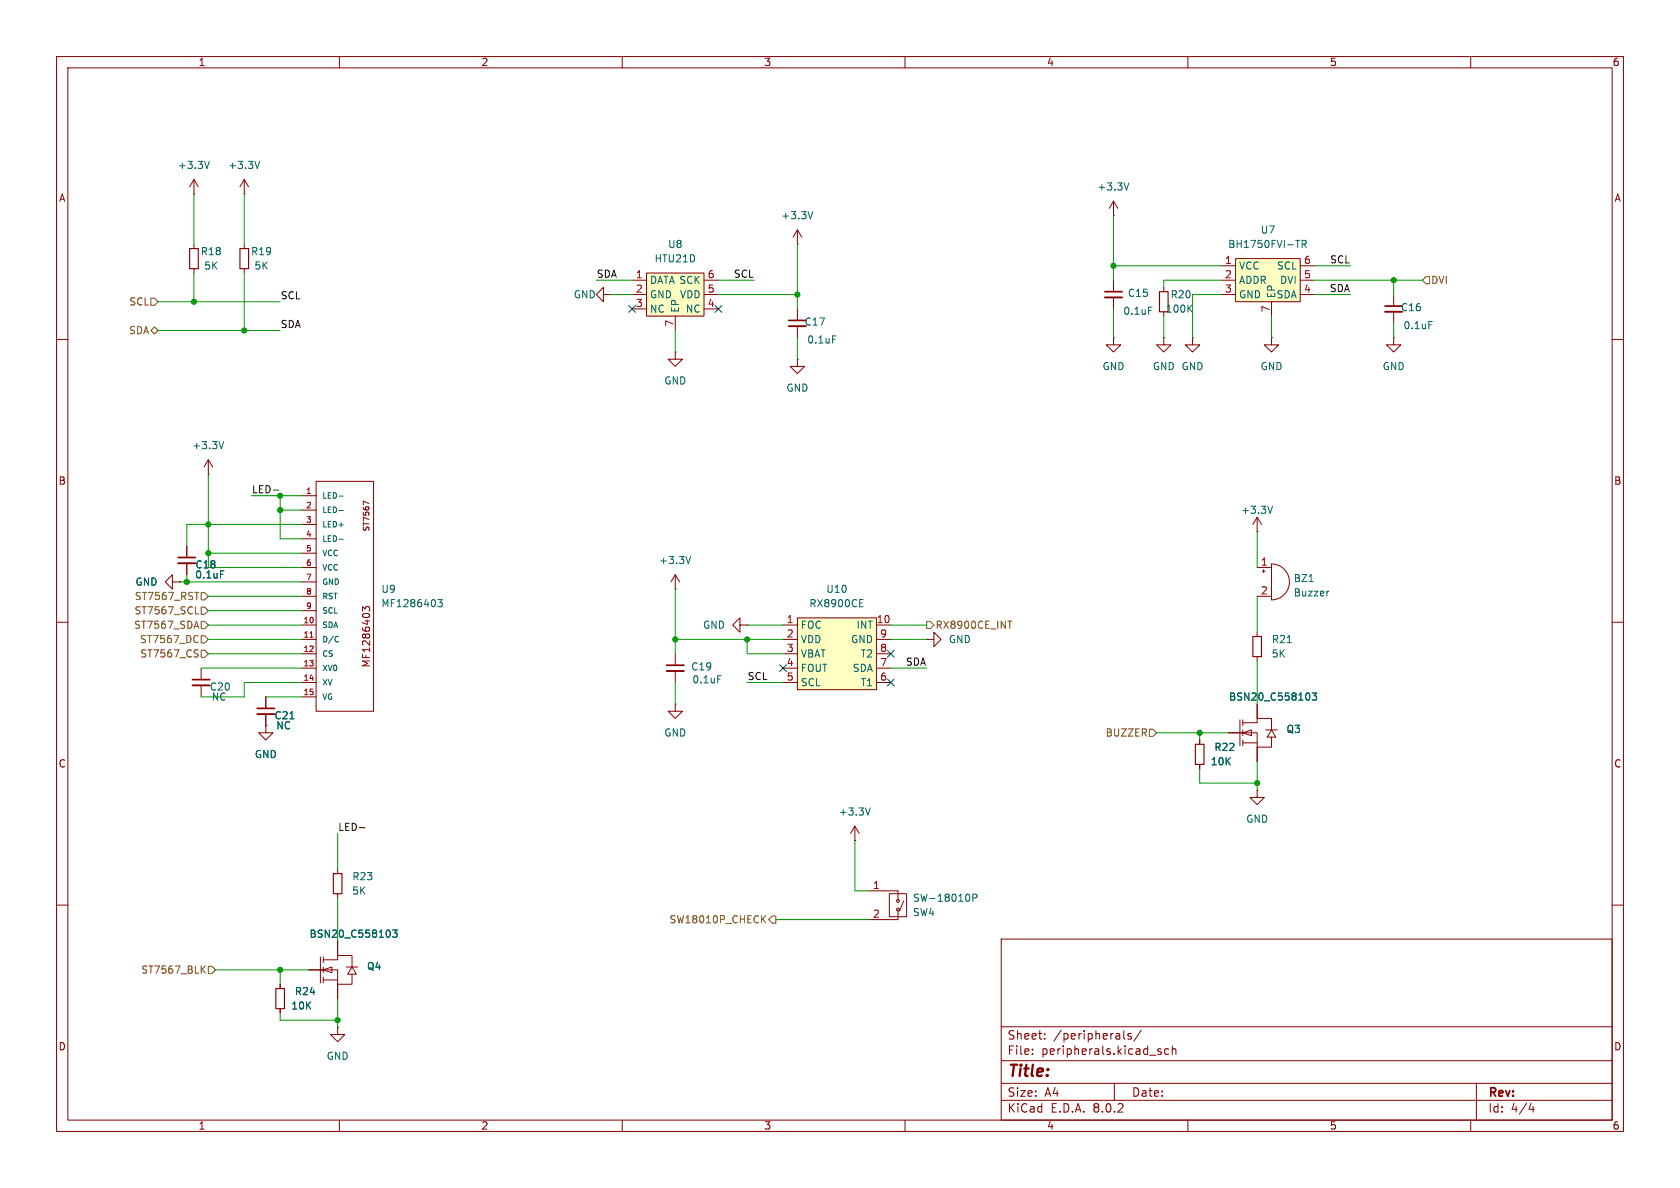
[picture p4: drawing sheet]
<svg xmlns="http://www.w3.org/2000/svg" width="297mm" height="210mm" viewBox="0 0 297 210" stroke-linecap="round" stroke-linejoin="round" font-family="sans-serif">
<g fill="none" stroke="#840000" stroke-width=".18">
<path d="M10 10h277v190h-277zM12 12h273v186h-273zM60 10v2M110 10v2M160 10v2M210 10v2M260 10v2M10 60h2M196.8 49.5v2.1M196.8 52.6v2M205.7 50.8v.8M224.8 59.7v1.3h1.3l-1.3 1.2-1.3-1.2h1.3"/>
<path d="M224.8 59.7h.1M285 60h2M53.3 87.6h2.6M53.3 90.2h2.6M53.3 92.7h2.6M53.3 95.3h2.6M53.3 97.8h2.6M55.9 85.1h10.1v40.6h-10.1zM65.2 89l-1-.4v.6M222.2 94h.1M222.2 91.4v2.6M222.2 91.4l-.7 1.3"/>
<path d="M222.2 91.4l.8 1.3M224.8 99.7a3.2 3.2 0 0 1 3.2 3.2 3.2 3.2 0 0 1-3.2 3.1zM10 110h2M53.3 100.3h2.6M53.3 105.4h2.6M53.3 110.5h2.6M53.3 113h2.6M53.3 115.6h2.6M53.3 118.1h2.6M53.3 102.9h2.6M53.3 108h2.6M64.1 108v-.8l.5 .5 .1-.4h.5l.1 .2-.1 .5"/>
<path d="M119.4 115.6v2M119.4 118.6v2.1M130.8 110.5v1.3l-1.3-1.3 1.3-1.3v1.3h1.3M132.1 110.5h.1M222.2 111.8v.7M222.2 116.1v.7M222.2 100.3h2.6M222.2 105.4h2.6M223.1 101h.5M223.4 100.7v.5M285 110h2M47 128.3v1.2h1.3l-1.3 1.3-1.3-1.3h1.3"/>
<path d="M47 128.3h.1M47 123.2v2M47 126.2v2.1M53.3 120.7h2.6M53.3 123.2h2.6M222.2 139.7v1.3h1.3l-1.3 1.2-1.2-1.2h1.2M222.2 139.7h.1M10 160h2M285 160h2M49.5 174v.8M49.5 178.3v.8M177 166h108v32h-108z"/>
<path d="M60 198v2M110 198v2M160 198v2M177 194.5h108M177 191.5h108M177 187.5h108M177 181.5h108M182.5 186.3v.1M182.5 185.5v.1M184.7 183.6v.1M184.7 182.8v.1M197 191.5v3"/>
<path d="M198.7 182.2v1.3l.2 .2M200 182.8l-.4-.1-.2 .2 .1 .2 .5 .2v.3h-.6M201.7 182.1l-1.2 2M204.7 185.8l.5 .2 .1 .1-.1 .2-.4 .1M204.7 185.5h.5M206.6 185.5l-.4-.1-.3 .3v.4l.1 .2h.6M207.2 185.5l.3-.1 .3 .1 .1 .9M207.2 184.9v1.5M210 198v2M260 198v2M261 191.5v6.5M270.7 195l-.4 1.1h.9"/>
<path d="M271 195.6v1"/>
</g>
<path d="M205 51.6h1.5v3.5h-1.5zM221.5 112.5h1.5v3.6h-1.5zM48.8 174.8h1.5v3.5h-1.5z" fill="none" stroke="#840000" stroke-width=".2"/>
<g fill="none" stroke="#006464" stroke-width=".18">
<path d="M203.1 54.3h.6M210.2 54.5l.5 .7M210.7 53.9l-.7 .7M59.9 87.7h.8M59.9 90.2h.8M59.9 95.3h.8M225 89.5l-.5 1.2M59.6 112.5l.2 .1M59.8 113.4l-.2 .1M77.4 106h.8l-.4 .5 .3 .1v.5l-.2 .2-.5-.2M126.9 119.5h.6M227.6 113.6h.7"/>
<path d="M231.4 102.8h.8M234.9 104.5l-.2 .1M51.2 127.1h.8"/>
</g>
<path d="M195.3 52.6h3.1M117.9 118.6h3M45.5 126.2h3" fill="none" stroke="#840000" stroke-width=".33"/>
<path d="M195.3 51.6h3.1M117.9 117.6h3M45.5 125.2h3" fill="none" stroke="#840000" stroke-width=".3"/>
<path d="M54.8 112.6h.6" fill="none" stroke="#a90000" stroke-width=".18"/>
<path d="M218.4 45.7h11.5v7.6h-11.5z" fill="#ffffc2"/>
<g fill="none" stroke="#840000" stroke-width=".18">
<path d="M196.8 38.1h.1M196.8 35.6l.8 1.2M196.8 35.6v2.5M196.8 35.6l-.7 1.2M215.9 47h2.5M215.9 49.5h2.5M215.9 52.1h2.5M218.4 45.7h11.5v7.6h-11.5zM224.8 53.3v2.6M229.9 47h2.5M229.9 49.5h2.5M229.9 52.1h2.5"/>
<path d="M35.6 118.1v2M35.6 121.2v2M212.1 130.8v.8M212.1 135.1v.8M217.2 129.5h2.5M219.2 127.3v4.5M219.7 129.5l1.5-.5v1zM219.7 129.5h2.5v2.6h2.6v-1.8M219.7 127.8h2.5v-.8h2.6v2M219.7 127.3v1M219.7 129v1M219.7 130.8v1"/>
<path d="M219.7 131.3h2.5M222.2 124.5v2.5M222.2 132.1v2.5M223.8 129h2M224.8 129l.8 1.3h-1.6zM54.6 171.5h2.5M56.6 169.2v4.5M57.1 171.5l1.6-.6v1.1zM57.1 171.5h2.6v2.5h2.5v-1.8M57.1 169.7h2.6v-.8h2.5v2M57.1 169.2v1M57.1 170.9v1.1"/>
<path d="M57.1 172.7v1M57.1 173.2h2.6M59.7 166.4v2.5M59.7 174v2.5M61.2 170.9h2M62.2 170.9l.8 1.3h-1.5z"/>
</g>
<path d="M199.6 32.3l-.5 1.3M229.1 42.5h.7M230.2 43.2l.6-.1 .1-.2v-.3l-.7-.1v1.3M230.5 43.2l.4 .6M231.5 122.7v.8M232 122.5h.8l-.5 .5 .4 .1v.5l-.2 .2-.5-.2M68.9 164.7v.7M69.4 164.4h.8l-.4 .5 .3 .1v.6l-.1 .1-.6-.1" fill="none" stroke="#006464" stroke-width=".18"/>
<path d="M211.3 131.6h1.6v3.5h-1.6z" fill="none" stroke="#840000" stroke-width=".2"/>
<path d="M34 121.2h3.1" fill="none" stroke="#840000" stroke-width=".33"/>
<path d="M34 120.1h3.1" fill="none" stroke="#840000" stroke-width=".3"/>
<path d="M114.3 48.3h10.2v7.6h-10.2z" fill="#ffffc2"/>
<g fill="none" stroke="#840000" stroke-width=".18">
<path d="M43.2 43.2v.7M43.2 47.5v.8M106.7 52.1v-1.3l-1.3 1.3 1.3 1.2v-1.2h1.2M107.9 52.1h.1M111.8 49.5h2.5M111.8 52.1h2.5M111.8 54.6h2.5M114.3 48.3h10.2v7.6h-10.2zM119.4 55.9v2.5M124.5 49.5h2.5M124.5 52.1h2.5M124.5 54.6h2.5"/>
<path d="M196.8 59.7v1.3h-1.2l1.2 1.2 1.3-1.2h-1.3M196.8 59.7h.1M205.7 59.7v1.3h1.3l-1.3 1.2-1.2-1.2h1.2M205.7 59.7h.1M210.8 59.7v1.3h1.3l-1.3 1.2-1.3-1.2h1.3M210.8 59.7h.1M246.4 59.7v1.3h1.2l-1.2 1.2-1.3-1.2h1.3M246.4 59.7h.1M246.4 52.1v2M246.4 55.1v2.1M119.4 62.2v1.3h1.2l-1.2 1.3-1.3-1.3h1.3M119.4 62.2h.1"/>
<path d="M119.4 104.1h.1M119.4 101.6v2.5M119.4 101.6l.7 1.3M119.4 101.6l-.8 1.3M59.7 153.7v.7M59.7 158v.8M59.7 181.6v1.3h1.3l-1.3 1.3-1.3-1.3h1.3M59.7 181.6h.1"/>
</g>
<path d="M42.4 43.9h1.5v3.6h-1.5zM58.9 154.4h1.6v3.6h-1.6z" fill="none" stroke="#840000" stroke-width=".2"/>
<path d="M252.6 56.8h.6M122.1 98.4l-.4 1.2" fill="none" stroke="#006464" stroke-width=".18"/>
<path d="M244.9 55.1h3" fill="none" stroke="#840000" stroke-width=".33"/>
<path d="M244.9 54.1h3" fill="none" stroke="#840000" stroke-width=".3"/>
<path d="M141 109.2h13.9v12.7h-13.9z" fill="#ffffc2"/>
<g fill="none" stroke="#840000" stroke-width=".18">
<path d="M34.3 34.3h.1M34.3 31.8l-.8 1.2M34.3 31.8v2.5M34.3 31.8l.8 1.2M43.2 34.3h.1M43.2 31.8l-.8 1.2M43.2 31.8v2.5M43.2 31.8l.7 1.2M34.3 43.2v.7M34.3 47.5v.8M141 43.2h.1M141 40.6v2.6"/>
<path d="M141 54.6v2M141 57.7v2M141 40.6l-.8 1.3M141 40.6l.7 1.3M141 63.5v1.3h1.2l-1.2 1.2-1.3-1.2h1.3M141 63.5h.1M33 96.5v2.1M33 99.6v2M36.8 83.8h.1M36.8 81.3l.8 1.3M36.8 81.3v2.5M36.8 81.3l-.7 1.3"/>
<path d="M30.5 102.9v-1.3l-1.3 1.3 1.3 1.2v-1.2h1.2M31.7 102.9h.1M138.4 110.5h2.6M138.4 113h2.6M138.4 115.6h2.6M138.4 118.1h2.6M141 109.2h13.9v12.7h-13.9zM154.9 110.5h2.6M154.9 113h2.6M154.9 115.6h2.6M154.9 118.1h2.6M163.8 113h1.3v-1.2l1.3 1.2-1.3 1.3v-1.3"/>
<path d="M163.8 113h.1M47 128.3h.1M47 123.2v2M47 126.2v2.1M119.4 124.5v1.2h-1.3l1.3 1.3 1.2-1.3h-1.2M119.4 124.5h.1M138.4 120.7h2.6M154.9 120.7h2.6M212.1 130.8v.8M212.1 135.1v.8M217.2 129.5h2.5M222.2 124.5v2.5"/>
<path d="M222.2 132.1v2.5M151.1 148.6h.1M151.1 146.1l.8 1.2M151.1 146.1v2.5M151.1 146.1l-.7 1.2M153.7 157.5h5v1.8M157.2 158h3.1v4.1h-3.1zM159.8 159.3l-.8 1.7M49.5 174v.8M49.5 178.3v.8M54.6 171.5h2.5M59.7 166.4v2.5"/>
<path d="M59.7 174v2.5M158.7 160.8v1.8h-5"/>
<circle cx="158.7" cy="159.3" r=".25"/>
<circle cx="158.7" cy="160.8" r=".25"/>
</g>
<g fill="none" stroke="#006464" stroke-width=".18">
<path d="M37 28.5l-.4 1.3M45.9 28.5l-.4 1.3M143.7 37.4l-.4 1.3M147.2 59.4h.6M39.6 78l-.5 1.3M39 100.9h.6M152 106.6h.4M152 107.3h.6M152 106h.6M51.2 127.1h.8M231.5 122.7v.8M232 122.5h.8l-.5 .5 .4 .1v.5l-.2 .2-.5-.2"/>
<path d="M153.9 142.8l-.5 1.3M171.3 158.2l.1 .3-.1 .7M172 158.7h.6l.1-.2-.1-.3-.6-.1v1.2M68.9 164.7v.7M69.4 164.4h.8l-.4 .5 .3 .1v.6l-.1 .1-.6-.1"/>
</g>
<path d="M139.4 57.7h3.1M31.5 99.6h3" fill="none" stroke="#840000" stroke-width=".33"/>
<path d="M139.4 56.6h3.1M31.5 98.6h3" fill="none" stroke="#840000" stroke-width=".3"/>
<path d="M33.5 43.9h1.6v3.6h-1.6z" fill="none" stroke="#840000" stroke-width=".2"/>
<g fill="none" stroke="#725600" stroke-width=".18">
<path d="M26.7 58.4l.6-.6 .6 .6-.6 .7zM26.7 52.7h.6l.6 .6-.6 .7h-.6zM252.1 48.9h.6v1.3h-.6l-.6-.7zM34.4 110.7h.6M34.4 104.7h.7M34.5 108.5h.6M34.7 109.8l.4 1.3M34.8 112.3l.2 .2M34.8 115.5l.2 .3-.2 .3M34.8 114.9h.2M35 113.5l-.2 .1M35.6 107.3h.6l.6 .7-.6 .6h-.6z"/>
<path d="M35.6 109.9h.6l.6 .6-.6 .6h-.6zM35.6 104.8h.6l.6 .6-.6 .6h-.6zM35.6 112.4h.6l.6 .6-.6 .7h-.6zM35.6 114.9h.6l.6 .7-.6 .6h-.6zM163.8 109.9h.7l.6 .6-.6 .6h-.7zM178.2 109.8h.7M203.2 128.9h.6l.7 .6-.7 .7h-.6zM35.8 171.3l.5 .7M36.3 170.8l-.7 .7M36.8 170.8h.7l.6 .7-.6 .6h-.7zM134.8 162.4l.6 .7M135.4 161.9l-.8 .7"/>
<path d="M136.5 161.9h.7v1.3h-.7l-.6-.6z"/>
</g>
<path d="M48.3 86.6h1M63.5 146.3h1" fill="none" stroke="#0f0f0f" stroke-width=".18"/>
<g fill="none" stroke="#009600" stroke-width=".18">
<path d="M34.3 34.3v8.9M43.2 34.3v8.9M196.8 38.1v11.4M27.9 58.4h21.6M27.9 53.3h21.6M34.3 48.3v5M43.2 48.3v10.1M105.4 49.5h6.4M107.9 52.1h3.9M119.4 58.4v3.8M127 49.5h6.3M127 52.1h14"/>
<path d="M141 43.2v11.4M141 59.7v3.8M196.8 47h19.1M196.8 54.6v5.1M205.7 55.9v3.8M215.9 49.5h-10.2v1.3M215.9 52.1h-5.1v7.6M224.8 55.9v3.8M232.4 49.5h19.1M232.4 52.1h6.4M232.4 47h6.4M246.4 49.5v2.6"/>
<path d="M246.4 57.2v2.5M36.8 83.8v16.5h16.5M36.8 97.8h16.5M44.4 87.6h8.9M49.5 87.6v7.7h3.8M49.5 90.2h3.8M53.3 92.7h-20.3v3.8M222.2 94v6.3M31.7 102.9h21.6M33 101.6v1.3M35.6 118.1h17.7M36.8 110.5h16.5"/>
<path d="M36.8 113h16.5M36.8 108h16.5M36.8 105.4h16.5M36.8 115.6h16.5M119.4 104.1v11.5M119.4 113h19M132.1 110.5h6.3M132.1 113v2.6h6.3M157.5 110.5h6.3M157.5 113h6.3M157.5 118.1h6.3M222.2 105.4v6.4"/>
<path d="M222.2 116.8v7.7M47 123.2h6.3M53.3 120.7h-10.1v2.5h-7.6M119.4 120.7v3.8M132.1 120.7h6.3M204.5 129.5h12.7M212.1 135.9v2.5h10.1M212.1 129.5v1.3M222.2 134.6v5.1M59.7 147.3v6.4M59.7 158.8v7.6M151.1 148.6v8.9h2.6"/>
<path d="M38.1 171.5h16.5M49.5 171.5v2.5M49.5 179.1v1.2h10.2M59.7 176.5v5.1M137.2 162.6h16.5"/>
</g>
<path d="M111.2 54l1.2 1.2M112.4 54l-1.2 1.2M126.4 54l1.2 1.2M127.6 54l-1.2 1.2M137.8 117.5l1.2 1.2M139 117.5l-1.2 1.2M156.9 115l1.2 1.2M158.1 115l-1.2 1.2M156.9 120l1.2 1.3M158.1 120l-1.2 1.3" fill="none" stroke="#000084" stroke-width=".18"/>
<g fill="#009600" stroke="#009600" stroke-width=".18">
<circle cx="196.8" cy="47" r=".46"/>
<circle cx="246.4" cy="49.5" r=".46"/>
<circle cx="222.2" cy="138.4" r=".46"/>
<circle cx="212.1" cy="129.5" r=".46"/>
<circle cx="119.4" cy="113" r=".46"/>
<circle cx="49.5" cy="90.2" r=".46"/>
<circle cx="49.5" cy="87.6" r=".46"/>
<circle cx="33" cy="102.9" r=".46"/>
<circle cx="49.5" cy="171.5" r=".46"/>
<circle cx="36.8" cy="97.8" r=".46"/>
<circle cx="59.7" cy="180.3" r=".46"/>
<circle cx="132.1" cy="113" r=".46"/>
<circle cx="141" cy="52.1" r=".46"/>
<circle cx="36.8" cy="92.7" r=".46"/>
<circle cx="34.3" cy="53.3" r=".46"/>
<circle cx="43.2" cy="58.4" r=".46"/>
</g>
<text font-size="2.8" fill="#840000" x="178" y="190.9">Title:</text>
<g font-size="2.1" fill="#840000">
<text x="178" y="184">Sheet:</text>
<text x="186.2" y="184">/peripherals/</text>
<text x="178" y="186.7">File:</text>
<text x="184.1" y="186.7">peripherals.kicad_sch</text>
<text x="178" y="196.9">KiCad</text>
<text x="178" y="194.1">Size:</text>
<text x="184.7" y="194.1">A4</text>
<text x="185.7" y="196.9">E.D.A.</text>
<text x="193.3" y="196.9">8.0.2</text>
<text x="200" y="194.1">Date:</text>
<text x="263" y="194.3">Rev:</text>
<text x="263" y="196.9">Id:</text>
<text x="267.1" y="196.9">4/4</text>
</g>
<g font-size="1.8" fill="#840000">
<text x="35" y="11.9">1</text>
<text x="85" y="11.9">2</text>
<text x="135" y="11.9">3</text>
<text x="185" y="11.9">4</text>
<text x="235" y="11.9">5</text>
<text x="285" y="11.9">6</text>
<text x="10.3" y="35.9">A</text>
<text x="285.3" y="35.9">A</text>
<text x="10.3" y="85.9">B</text>
<text x="285.3" y="85.9">B</text>
<text x="65.6" y="118.1" transform="rotate(-90 65.6 118.1)">MF1286403</text>
<text x="10.3" y="135.9">C</text>
<text x="285.3" y="135.9">C</text>
<text x="10.3" y="185.9">D</text>
<text x="285.3" y="185.9">D</text>
<text x="35" y="199.9">1</text>
<text x="85" y="199.9">2</text>
<text x="135" y="199.9">3</text>
<text x="185" y="199.9">4</text>
<text x="235" y="199.9">5</text>
<text x="285" y="199.9">6</text>
</g>
<g font-size="1.8" fill="#006464">
<text x="31.3" y="30.1">+3.3V</text>
<text x="40.2" y="30.1">+3.3V</text>
<text x="193.9" y="33.9">+3.3V</text>
<text x="138" y="39">+3.3V</text>
<text x="222.8" y="41.5">U7</text>
<text x="35.4" y="45.3">R18</text>
<text x="36" y="47.9">5K</text>
<text x="44.3" y="45.3">R19</text>
<text x="44.9" y="47.9">5K</text>
<text x="115.6" y="46.6">HTU21D</text>
<text x="118" y="44">U8</text>
<text x="217" y="44">BH1750FVI-TR</text>
<text x="218.9" y="47.9">VCC</text>
<text x="225.7" y="47.9">SCL</text>
<text x="101.3" y="52.9">GND</text>
<text x="114.8" y="50.4">DATA SCK</text>
<text x="114.8" y="52.9">GND</text>
<text x="120.1" y="52.9">VDD</text>
<text x="199.3" y="52.7">C15</text>
<text x="206.8" y="52.9">R20</text>
<text x="218.9" y="50.4">ADDR</text>
<text x="218.9" y="52.9">GND</text>
<text x="225.6" y="52.9">SDA</text>
<text x="225.7" y="52.8" transform="rotate(-90 225.7 52.8)">EP</text>
<text x="226.2" y="50.4">DVI</text>
<text x="114.8" y="55.5">NC</text>
<text x="120.2" y="55.4" transform="rotate(-90 120.2 55.4)">EP</text>
<text x="121.1" y="55.5">NC</text>
<text x="142.1" y="57.8">C17</text>
<text x="198.5" y="55.8">0.1uF</text>
<text x="206" y="55.5">100K</text>
<text x="247.6" y="55.2">C16</text>
<text x="248" y="58.4">0.1uF</text>
<text x="142.6" y="60.9">0.1uF</text>
<text x="194.8" y="65.6">GND</text>
<text x="203.7" y="65.6">GND GND</text>
<text x="222.8" y="65.6">GND</text>
<text x="244.3" y="65.6">GND</text>
<text x="117.3" y="68.2">GND</text>
<text x="138.9" y="69.4">GND</text>
<text x="33.9" y="79.6">+3.3V</text>
<text x="219.3" y="91">+3.3V</text>
<text x="34.5" y="100.7">C18</text>
<text x="116.4" y="99.9">+3.3V</text>
<text x="23.9" y="103.7">GND</text>
<text x="34.4" y="102.5">0.1uF</text>
<text x="67.3" y="107.5">MF1286403</text>
<text x="67.3" y="105">U9</text>
<text x="143" y="107.5">RX8900CE</text>
<text x="146" y="105">U10</text>
<text x="228.6" y="103.1">BZ1</text>
<text x="228.6" y="105.6">Buzzer</text>
<text x="124.2" y="111.4">GND</text>
<text x="141.5" y="111.4">FOC</text>
<text x="141.5" y="113.9">VDD</text>
<text x="150.4" y="113.9">GND</text>
<text x="151.3" y="111.4">INT</text>
<text x="167.6" y="113.9">GND</text>
<text x="224.7" y="113.9">R21</text>
<text x="122.1" y="118.7">C19</text>
<text x="141.5" y="116.4">VBAT</text>
<text x="141.5" y="119">FOUT</text>
<text x="150.7" y="119">SDA</text>
<text x="152.1" y="116.4">T2</text>
<text x="224.7" y="116.4">5K</text>
<text x="37" y="122.3">C20</text>
<text x="37.3" y="124.1">NC</text>
<text x="122.3" y="121">0.1uF</text>
<text x="141.5" y="121.5">SCL</text>
<text x="152.1" y="121.5">T1</text>
<text x="217.2" y="124.1">BSN20_C558103</text>
<text x="48.4" y="127.4">C21</text>
<text x="48.7" y="129.1">NC</text>
<text x="117.3" y="130.4">GND</text>
<text x="227.3" y="129.8">Q3</text>
<text x="45" y="134.2">GND</text>
<text x="214" y="135.5">10K</text>
<text x="214.6" y="132.9">R22</text>
<text x="148.2" y="144.4">+3.3V</text>
<text x="220.2" y="145.6">GND</text>
<text x="62.2" y="155.8">R23</text>
<text x="62.2" y="158.3">5K</text>
<text x="161.3" y="159.6">SW-18010P</text>
<text x="54.6" y="166">BSN20_C558103</text>
<text x="161.3" y="162.2">SW4</text>
<text x="64.8" y="171.7">Q4</text>
<text x="51.4" y="178.7">10K</text>
<text x="52" y="176.1">R24</text>
<text x="57.7" y="187.6">GND</text>
</g>
<g font-size="1.8" fill="#a90000">
<text x="216.5" y="46.7">1</text>
<text x="230.4" y="46.7">6</text>
<text x="112.3" y="49.3">1</text>
<text x="112.3" y="51.8">2</text>
<text x="125" y="51.8">5</text>
<text x="125" y="49.3">6</text>
<text x="216.5" y="49.3">2</text>
<text x="216.5" y="51.8">3</text>
<text x="230.4" y="51.8">4</text>
<text x="230.4" y="49.3">5</text>
<text x="112.3" y="54.4">3</text>
<text x="119.1" y="57.9" transform="rotate(-90 119.1 57.9)">7</text>
<text x="125" y="54.4">4</text>
<text x="224.5" y="55.3" transform="rotate(-90 224.5 55.3)">7</text>
<text x="222.8" y="100.1">1</text>
<text x="222.8" y="105.2">2</text>
<text x="139" y="110.2">1</text>
<text x="139" y="112.8">2</text>
<text x="154.9" y="110.2">10</text>
<text x="155.5" y="112.8">9</text>
<text x="139" y="115.3">3</text>
<text x="139" y="117.9">4</text>
<text x="155.5" y="117.9">7</text>
<text x="155.5" y="115.3">8</text>
<text x="139" y="120.4">5</text>
<text x="155.5" y="120.4">6</text>
<text x="154.2" y="157.2">1</text>
<text x="154.2" y="162.3">2</text>
</g>
<g font-size="1.8" fill="#0f0f0f">
<text x="235" y="46.6">SCL</text>
<text x="49.5" y="53">SCL</text>
<text x="105.4" y="49.2">SDA</text>
<text x="129.6" y="49.2">SCL</text>
<text x="235" y="51.7">SDA</text>
<text x="49.5" y="58.1">SDA</text>
<text x="44.4" y="87.3">LED-</text>
<text x="160.1" y="117.8">SDA</text>
<text x="132.1" y="120.3">SCL</text>
<text x="59.7" y="147">LED-</text>
</g>
<g font-size="1.8" fill="#725600">
<text x="252.9" y="50.4">DVI</text>
<text x="22.7" y="59.3">SDA</text>
<text x="22.8" y="54.2">SCL</text>
<text x="23.7" y="106.3">ST7567_RST</text>
<text x="23.6" y="111.4">ST7567_SDA</text>
<text x="23.7" y="108.8">ST7567_SCL</text>
<text x="24.6" y="113.9">ST7567_DC</text>
<text x="165.3" y="111.4">RX8900CE_INT</text>
<text x="24.7" y="116.4">ST7567_CS</text>
<text x="195.4" y="130.4">BUZZER</text>
<text x="118.3" y="163.4">SW18010P_CHECK</text>
<text x="24.9" y="172.3">ST7567_BLK</text>
</g>
<g font-size="1.4" fill="#a90000">
<text x="54" y="87.4">1</text>
<text x="54" y="89.9">2</text>
<text x="54" y="92.5">3</text>
<text x="54" y="95">4</text>
<text x="54" y="97.5">5</text>
<text x="54" y="100.1">6</text>
<text x="54" y="102.6">7</text>
<text x="54" y="105.2">8</text>
<text x="54" y="107.7">9</text>
<text x="53.5" y="110.2">10</text>
<text x="53.5" y="112.8">11</text>
<text x="53.5" y="115.3">12</text>
<text x="53.5" y="117.9">13</text>
<text x="53.5" y="120.4">14</text>
<text x="53.5" y="122.9">15</text>
</g>
<g font-size="1.4" fill="#006464">
<text x="56.9" y="88.4">LED-</text>
<text x="56.9" y="90.9">LED-</text>
<text x="56.9" y="93.4">LED+</text>
<text x="56.9" y="96">LED-</text>
<text x="56.9" y="98.5">VCC</text>
<text x="56.9" y="101.1">VCC</text>
<text x="56.9" y="103.6">GND</text>
<text x="56.9" y="106.1">RST</text>
<text x="56.9" y="111.2">SDA</text>
<text x="56.9" y="113.8">D/C</text>
<text x="56.9" y="108.7">SCL</text>
<text x="56.9" y="116.3">CS</text>
<text x="56.9" y="118.8">XV0</text>
<text x="56.9" y="121.4">XV</text>
<text x="56.9" y="123.9">VG</text>
</g>
<text font-size="1.4" fill="#840000" x="65.5" y="94" transform="rotate(-90 65.5 94)">ST7567</text>
</svg>
